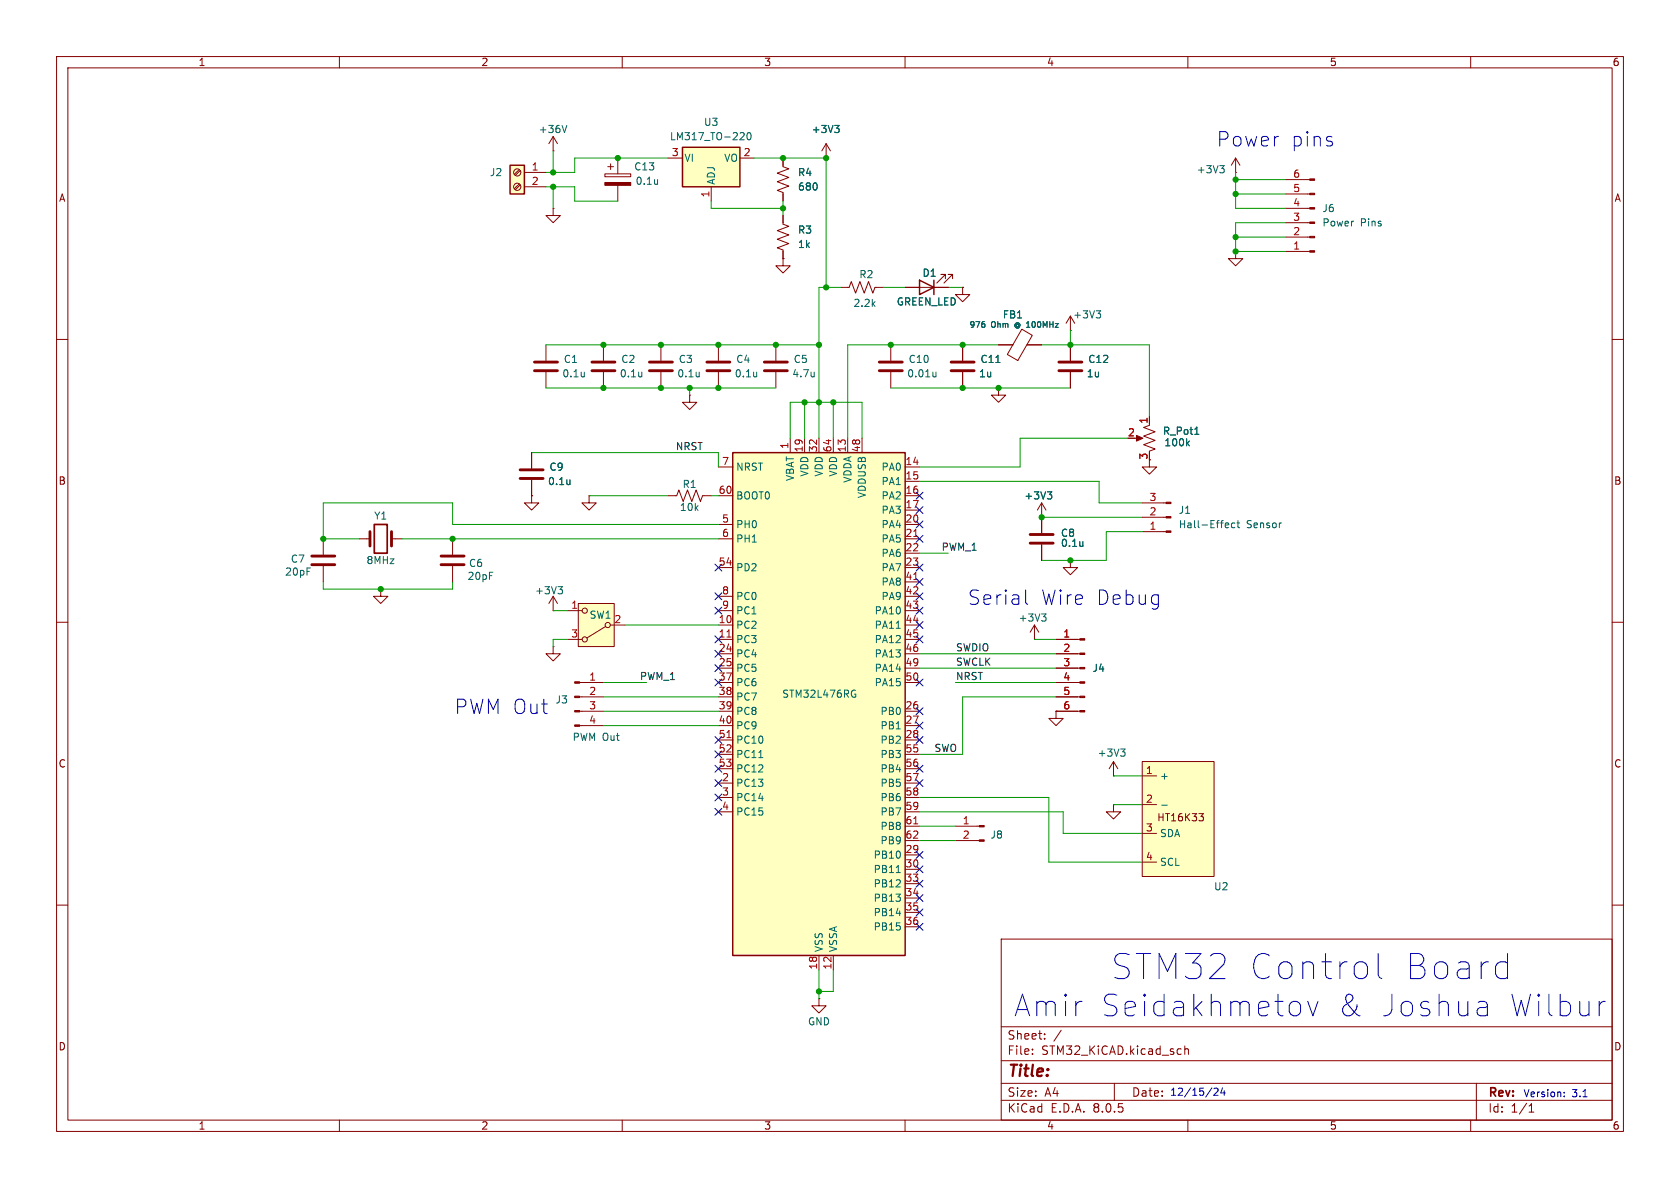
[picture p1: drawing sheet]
<svg xmlns="http://www.w3.org/2000/svg" width="297mm" height="210mm" viewBox="0 0 297 210" stroke-linecap="round" stroke-linejoin="round" font-family="sans-serif">
<g fill="none" stroke="#840000" stroke-width=".18">
<path d="M10 10h277v190h-277zM12 12h273v186h-273zM60 10v2M110 10v2M160 10v2M210 10v2M260 10v2M10 60h2M285 60h2M10 110h2M285 110h2M10 160h2"/>
<path d="M285 160h2M177 166h108v32h-108zM60 198v2M110 198v2M160 198v2M177 194.5h108M177 191.5h108M177 187.5h108M177 181.5h108M182.5 186.3v.1M182.5 185.5v.1M184.7 183.6v.1"/>
<path d="M184.7 182.8v.1M187.6 182.1l-1.3 2M197 191.5v3M208.7 185.4l.1 .1M208.8 186.3l-.1 .1M209.5 184.9v1.5M209.5 185.5l.2-.1 .3 .1 .1 .9M210 198v2M260 198v2M261 191.5v6.5M270.3 196.6h.9M270.3 195.5l.4-.4v1.5"/>
</g>
<path d="M90.2 29.2h2.5v5.1h-2.5z" fill="#ffffc2"/>
<path d="M90.2 29.2h2.5v5.1h-2.5z" fill="none" stroke="#840000" stroke-width=".25"/>
<g fill="none" stroke="#840000" stroke-width=".18">
<path d="M91.8 32.5l-.9 .9M91.8 30l-.9 .8M92 32.7l-.9 .8M92 30.1l-.9 .9M92.7 30.5h3.8M92.7 33h3.8M148.6 50.8h1.5l.4-1 .8 2 .7-2 .8 2 .7-2 .8 2 .4-1h1.5M170.2 50.8v1.3h-1.3l1.3 1.2 1.2-1.2h-1.2M170.2 50.8h.1M157.5 61v2.8M157.5 65.8v2.8M170.2 61v2.8"/>
<path d="M170.2 65.8v2.8M57.1 95.3v2.7M63.5 95.3h1.9M69.2 95.3h1.9M80 95.3v2.7M94 87.6v1.3h1.2l-1.2 1.3-1.3-1.3h1.3M94 87.6h.1M94 80v2.8M94 84.8v2.8M104.1 87.6v1.3h1.3l-1.3 1.3-1.2-1.3h1.2M104.1 87.6h.1M57.1 100.1v2.8"/>
<path d="M67.3 104.1v1.3h1.3l-1.3 1.3-1.3-1.3h1.3M67.3 104.1h.1M80 100.1v2.8M97.8 108h.1M97.8 114.3v1.3h1.3l-1.3 1.2-1.3-1.2h1.3M97.8 114.3h.1M97.8 105.4l-.8 1.3M97.8 105.4v2.6M97.8 105.4l.8 1.3M182.9 113h.1M182.9 110.5l-.8 1.3M182.9 110.5v2.5"/>
<path d="M182.9 110.5l.7 1.3M102.5 128.3h4.2M102.5 125.7h4.2M102.5 123.2h4.2M102.5 120.7h4.2M168.9 148.6h4.2M168.9 146.1h4.2"/>
<circle cx="91.4" cy="33" r=".63"/>
<circle cx="91.4" cy="30.5" r=".63"/>
</g>
<path d="M155.4 65.5h4.1M155.4 64h4.1M168.1 65.5h4.1M168.1 64h4.1M55.1 99.8h4.1M55.1 98.3h4.1M65.4 94v2.5M69.2 94v2.5M78 99.8h4M78 98.3h4M91.9 84.6h4.1M91.9 83.1h4.1" fill="none" stroke="#840000" stroke-width=".51"/>
<path d="M165.5 65.8v.8M165.5 66.5l-.4 .1M176.1 64.1h.7M100.8 84.8v.9M100.8 85.5l-.1 .1M98.7 103.7h.7l-.4 .5M99.2 104.2l.2 .2v.3l-.2 .3M184.1 108.5h.8l-.4 .5M184.7 109l.2 .3v.3l-.2 .2" fill="none" stroke="#006464" stroke-width=".18"/>
<g fill="#840000" stroke="#840000" stroke-width=".18">
<path d="M173.1 148.5h.9v.2h-.9z"/>
<path d="M173.1 145.9h.9v.3h-.9z"/>
<path d="M101.6 128.1h.9v.3h-.9z"/>
<path d="M101.6 125.6h.9v.3h-.9z"/>
<path d="M101.6 123.1h.9v.2h-.9z"/>
<path d="M101.6 120.5h.9v.3h-.9z"/>
</g>
<path d="M66.2 92.7h2.3v5.1h-2.3z" fill="none" stroke="#840000" stroke-width=".3"/>
<path d="M102.2 106.7h6.4v7.6h-6.4z" fill="#ffffc2"/>
<g fill="none" stroke="#840000" stroke-width=".18">
<path d="M218.4 30.5h.1M218.4 27.9l-.7 1.3M218.4 27.9v2.6M218.4 27.9l.8 1.3M180.6 58.2l1.9 1.1-2.6 4.4-1.8-1zM189.2 58.4h.1M189.2 55.9l-.7 1.3M189.2 55.9v2.5M189.2 55.9l.8 1.3M176.5 68.6v1.3h1.3l-1.3 1.2-1.2-1.2h1.2M176.5 68.6h.1M176.5 61h2.6"/>
<path d="M181.6 61h2.5M201.9 88.9h4.2M201.9 91.4h4.2M201.9 94h4.2M100.3 108h2.6M100.3 113h2.6M102.2 106.7h6.4v7.6h-6.4zM107.1 110.7l-3.3 2.1M107.9 110.5h2.6M186.7 113h4.2M186.7 118.1h4.2M186.7 115.6h4.2"/>
<path d="M186.7 125.7v1.3h1.3l-1.3 1.3-1.3-1.3h1.3M186.7 125.7h.1M186.7 125.7h4.2M186.7 123.2h4.2M186.7 120.7h4.2"/>
<circle cx="103.4" cy="108" r=".46"/>
<circle cx="103.4" cy="113" r=".46"/>
<circle cx="107.4" cy="110.5" r=".46"/>
</g>
<g fill="#840000" stroke="#840000" stroke-width=".18">
<path d="M206.1 88.8h.9v.2h-.9z"/>
<path d="M206.1 91.3h.9v.3h-.9z"/>
<path d="M206.1 93.9h.9v.2h-.9z"/>
<path d="M190.9 125.6h.9v.3h-.9z"/>
<path d="M190.9 123.1h.9v.2h-.9z"/>
<path d="M190.9 120.5h.9v.3h-.9z"/>
<path d="M190.9 118h.9v.2h-.9z"/>
<path d="M190.9 115.4h.9v.3h-.9z"/>
<path d="M190.9 112.9h.9v.3h-.9z"/>
</g>
<path d="M215.6 29.3h.8l-.4 .5M216.2 29.8l.2 .2v.3l-.2 .3M174.1 57.3v.5M193.8 54.9h.8l-.4 .5M194.3 55.4l.3 .3v.3l-.3 .2M216.8 92.4l.4 .1v.2l-.6 .2M217.2 93.2l-.4 .1M218.3 92.5l-.4-.1-.2 .3 .1 .5h.5M218.7 92.4h.5M218.9 92v1.1l.3 .2" fill="none" stroke="#006464" stroke-width=".18"/>
<path d="M129.5 80h30.5v88.9h-30.5z" fill="#ffffc2"/>
<path d="M129.5 80h30.5v88.9h-30.5z" fill="none" stroke="#840000" stroke-width=".25"/>
<g fill="none" stroke="#840000" stroke-width=".18">
<path d="M97.8 26.7h.1M97.8 36.8v1.3h-1.3l1.3 1.3 1.3-1.3h-1.3M97.8 36.8h.1M97.8 24.1l-.8 1.3M97.8 24.1v2.6M97.8 24.1l.8 1.3M106.9 30.7h4.6v.5h-4.6zM107.4 29.5h1.1M107.9 29v1M109.2 27.9v2.8M109.2 32.8v2.8M138.4 38.1v1.5l1 .4-2 .8 2 .7-2 .8 2 .8-2 .7 1 .4v1.5"/>
<path d="M138.4 27.9v1.6l1 .3-2 .8 2 .8-2 .7 2 .8-2 .8 1 .3v1.6M146 27.9h.1M146 25.4l-.7 1.3M146 25.4v2.5M146 25.4l.8 1.3M227.3 31.8h4.2M227.3 34.3h4.2M227.3 36.8h4.2M227.3 39.4h4.2M138.4 45.7v1.3h1.3l-1.3 1.3-1.2-1.3h1.2M138.4 45.7h.1M218.4 44.5v1.2h1.3l-1.3 1.3-1.2-1.3h1.2"/>
<path d="M218.4 44.5h.1M227.3 41.9h4.2M227.3 44.5h4.2M96.5 61v2.8M96.5 65.8v2.8M106.7 61v2.8M106.7 65.8v2.8M116.8 61v2.8M116.8 65.8v2.8M121.9 69.9v1.2h1.3l-1.3 1.3-1.3-1.3h1.3M121.9 69.9h.1M127 61v2.8"/>
<path d="M127 65.8v2.8M137.2 61v2.8M137.2 65.8v2.8M139.7 77.5v2.5M142.2 77.5v2.5M144.8 77.5v2.5M147.3 77.5v2.5M149.9 77.5v2.5M152.4 77.5v2.5M189.2 61v2.8M189.2 65.8v2.8M200.7 77.5h1"/>
<path d="M203.2 75.2l-1 .4 2 .7-2 .8 2 .8-2 .7 2 .8-1 .4v.2M203.2 73.7v1.2M118.1 87.6h1.5l.4-1 .8 2 .7-2 .8 2 .8-2 .7 2 .4-1h1.5M127 82.6h2.5M127 87.6h2.5M127 92.7h2.5M127 95.3h2.5M160 82.6h2.6M160 85.1h2.6M160 87.6h2.6M160 90.2h2.6M160 92.7h2.6"/>
<path d="M160 95.3h2.6M160 97.8h2.6M184.1 91.4h.1M184.1 88.9l-.7 1.3M184.1 88.9v5.3M184.1 96.3v2.8M184.1 88.9l.8 1.3M203.2 81.3v1.3h1.3l-1.3 1.2-1.3-1.2h1.3M127 110.5h2.5M127 113h2.5M127 100.3h2.5M127 115.6h2.5"/>
<path d="M127 118.1h2.5M127 105.4h2.5M127 108h2.5M160 110.5h2.6M160 113h2.6M160 100.3h2.6M160 115.6h2.6M160 118.1h2.6M160 102.9h2.6M160 105.4h2.6M160 108h2.6M127 138.4h2.5"/>
<path d="M127 125.7h2.5M127 128.3h2.5M127 130.8h2.5M127 120.7h2.5M127 123.2h2.5M127 133.4h2.5M127 135.9h2.5M160 138.4h2.6M160 125.7h2.6M160 128.3h2.6M160 130.8h2.6M160 120.7h2.6"/>
<path d="M160 133.4h2.6M160 135.9h2.6M127 141h2.5M127 143.5h2.5M160 151.1h2.6M160 141h2.6M160 153.7h2.6M160 156.2h2.6M160 158.8h2.6M160 143.5h2.6M160 146.1h2.6M160 148.6h2.6"/>
<path d="M144.8 176.5v1.3h1.2l-1.2 1.3-1.3-1.3h1.3M144.8 176.5h.1M144.8 168.9v2.6M147.3 168.9v2.6M160 161.3h2.6M160 163.8h2.6"/>
</g>
<path d="M161.5 94.8h.8M128.5 112.6h.7M161.5 102.5h.8M128.5 130.4h.7M161.5 145.6h.8" fill="none" stroke="#a90000" stroke-width=".18"/>
<g fill="none" stroke="#006464" stroke-width=".18">
<path d="M100.2 22.2l-.4 1.2M116.2 31.7v.9M116.2 32.5h.1M147.6 22.2h.7l-.4 .5M148.1 22.7l.2 .2v.3l-.2 .2M103.3 65.8v.8M103.3 66.5l-.1 .1M113.5 65.8v.8M113.5 66.5l-.1 .1M123.6 65.8v.8M123.6 66.5v.1M133.8 65.8v.8"/>
<path d="M133.8 66.5l-.1 .1M143.9 65.8v.8M143.9 66.5v.1M209.9 78.3l.4 .5M210.3 78l-.5 .4M211.2 76.8h.7M185.2 86.9h.7l-.4 .5M185.7 87.4l.2 .3v.3l-.2 .2M191.4 95.7v.9M191.4 96.5h.1M158.4 111.1h.8M134.1 133.9h.8"/>
<path d="M150.9 122l.3 .1M151 122.7h.3v.4l-.4 .2M158.4 154.2h.8"/>
</g>
<g fill="none" stroke="#840000" stroke-width=".51">
<path d="M94.5 65.5h4.1M94.5 64h4.1M104.6 65.5h4.1M104.6 64h4.1M114.8 65.5h4.1M114.8 64h4.1M125 65.5h4M125 64h4M135.1 65.5h4.1M135.1 64h4.1M187.2 65.5h4.1M187.2 64h4.1"/>
<path d="M182.1 96h4.1M182.1 94.5h4.1"/>
</g>
<g fill="#840000" stroke="#840000" stroke-width=".18">
<path d="M231.5 31.6h.9v.3h-.9z"/>
<path d="M231.5 34.2h.9v.2h-.9z"/>
<path d="M231.5 36.7h.9v.3h-.9z"/>
<path d="M231.5 39.2h.9v.3h-.9z"/>
<path d="M231.5 41.8h.9v.2h-.9z"/>
<path d="M231.5 44.3h.9v.3h-.9z"/>
<path d="M106.9 32.3h4.6v.5h-4.6z"/>
<path d="M200.9 77l1.2 .5-1.2 .5z"/>
</g>
<path d="M120.6 26h10.2v7h-10.2z" fill="#ffffc2"/>
<path d="M120.6 26h10.2v7h-10.2zM162.6 49.5l2.5 1.3-2.5 1.3zM165.1 49.5v2.6" fill="none" stroke="#840000" stroke-width=".25"/>
<path d="M118.1 27.9h2.5M125.7 33v2.6M130.8 27.9h2.5M160 50.8h7.6M167.1 49.3v-.8h-.7h.7l-1.5 1.5M168.4 49.3v-.8h-.8h.8l-1.5 1.5M189.2 99.1v1.2h1.3l-1.3 1.3-1.2-1.3h1.2M189.2 99.1h.1M196.8 137.2h.1M196.8 134.6l-.7 1.3M196.8 134.6v2.6M196.8 134.6l.8 1.3" fill="none" stroke="#840000" stroke-width=".18"/>
<path d="M131 23.4l.4 .1 .2 .3-.8 .9h.8M132.2 23.6l.2-.2a.68 .68 0 0 1 .4 .7 .68 .68 0 0 1-.4 .6l-.2-.1-.2-.4zM198.1 132.4h.8l-.4 .5M198.7 132.9l.2 .2v.3l-.2 .3" fill="none" stroke="#006464" stroke-width=".18"/>
<path d="M201.9 134.6h12.7v20.3h-12.7z" fill="#ffffc2"/>
<g fill="none" stroke="#840000" stroke-width=".18">
<path d="M138.4 27.9v1.3M138.4 34.3v1.3M138.4 38.1v1.3M146 27.9h.1M138.4 45.7h.1M138.4 44.5v1.2M160 50.8h2.6M165.1 50.8h2.5M170.2 50.8h.1M170.2 61v2.8M170.2 65.8v2.8M176.5 68.6h.1"/>
<path d="M176.5 61h2.6M181.6 61h2.5M189.2 61v2.8M189.2 65.8v2.8M203.2 73.7v1.2M94 87.6h.1M94 80v2.8M94 84.8v2.8M184.1 91.4h.1M184.1 91.4v2.8M184.1 96.3v2.8M189.2 99.1h.1"/>
<path d="M186.7 113h3.8M186.7 115.6h3.8M186.7 118.1h3.8M186.7 125.7h.1M186.7 120.7h3.8M186.7 123.2h3.8M186.7 125.7h3.8M201.9 134.6h12.7v20.3h-12.7zM201.9 137.2h2.6M196.8 142.2v1.3h1.3l-1.3 1.3-1.2-1.3h1.2M196.8 142.2h.1M201.9 142.2h2.6"/>
<path d="M201.9 147.3h2.6M201.9 152.4h2.6M212 143.8h.7l-.4 .5 .4 .1v.5l-.2 .2h-.4"/>
</g>
<g fill="none" stroke="#006464" stroke-width=".18">
<path d="M147.6 22.2h.7l-.4 .5M148.1 22.7l.2 .2v.3l-.2 .2M174.1 57.3v.5M176.1 64.1h.7M209.9 78.3l.4 .5M210.3 78l-.5 .4M211.2 76.8h.7M100.8 84.8v.9M100.8 85.5l-.1 .1M185.2 86.9h.7l-.4 .5M185.7 87.4l.2 .3v.3l-.2 .2M191.4 95.7v.9"/>
<path d="M191.4 96.5h.1M205.4 142.3h.9"/>
</g>
<g fill="none" stroke="#0000c2" stroke-width=".18">
<path d="M181.3 104.3v2.2l.4 .3M229.7 177.4l.2 .3v1.1l-.2 .4M231.2 177l.9 2.6 .9-2.6M243.6 168.5v3.9l.3 .4 .4 .2M261.7 177h.7l.4 .2 .1 .4v2M262.9 179.4l-.3 .2h-.9M262.9 177.9l-.3 .2h-.9M265.2 170h.9l.4 .2M266.5 168.5v4.5M266.5 172.8l-.4 .2h-.9M282.7 177v2.6M283.8 177a.97 .97 0 0 0-1.1 .7"/>
<path d="M214.3 192.3l-1.1 1.6M214.6 192.5l.5-.1 .2 .3-.7 .9h.7M216.1 192.3l-.3 .9h.8M216.4 192.8v.8M276.5 193.8v.1M276.5 193.1v.1"/>
</g>
<g fill="none" stroke="#009600" stroke-width=".18">
<path d="M96.5 33h5.1v2.6h7.6M97.8 26.7v3.8M97.8 33v3.8M118.1 27.9h-16.5v2.6h-5.1M125.7 35.6v1.2h12.7M133.3 27.9h12.7v22.9M138.4 35.6v2.5M218.4 30.5v6.3h8.9M218.4 34.3h8.9M218.4 31.8h8.9M227.3 39.4h-8.9v5.1h8.9M148.6 50.8h-3.8v26.7"/>
<path d="M156.2 50.8h3.8M167.6 50.8h2.6M189.2 58.4v2.6M218.4 41.9h8.9M96.5 61h48.3M96.5 68.6h40.7M121.9 68.6v1.3M139.7 77.5v-6.4h12.7v6.4M142.2 71.1v6.4M147.3 71.1v6.4M157.5 68.6h31.7M176.5 61h-26.6v16.5"/>
<path d="M184.1 61h19.1v12.7M199.4 77.5h-19.1v5.1h-17.7M71.1 95.3h55.9M94 80h33v2.6M104.1 87.6h14M125.7 87.6h1.3M127 92.7h-47v-3.8h-22.9v6.4h6.4M162.6 85.1h31.7v3.8h7.6M162.6 97.8h5M184.1 91.4h17.8M201.9 94h-6.3v5.1h-11.5M57.1 102.9v1.2h22.9v-1.2"/>
<path d="M97.8 108h2.5M100.3 113h-2.5v1.3M110.5 110.5h16.5M162.6 115.6h24.1M162.6 118.1h24.1M182.9 113h3.8M106.7 125.7h20.3M106.7 120.7h7.6M106.7 123.2h20.3M106.7 128.3h20.3M168.9 120.7h17.8M186.7 123.2h-16.5v10.2h-7.6"/>
<path d="M196.8 137.2h5.1M162.6 143.5h25.4v3.8h13.9M162.6 141h22.8v11.4h16.5M162.6 148.6h6.3M162.6 146.1h6.3M196.8 142.2h5.1M144.8 171.5v5M147.3 171.5v3.8h-2.5"/>
</g>
<g fill="none" stroke="#000084" stroke-width=".18">
<path d="M126.4 99.7l1.2 1.2M127.6 99.7l-1.2 1.2M162 87l1.2 1.2M162 89.6l1.2 1.2M162 99.7l1.2 1.2M162 94.6l1.2 1.3M162 92.1l1.2 1.2M163.2 99.7l-1.2 1.2M163.2 87l-1.2 1.2M163.2 89.6l-1.2 1.2M163.2 94.6l-1.2 1.3M163.2 92.1l-1.2 1.2"/>
<path d="M126.4 112.4l1.2 1.2M126.4 104.8l1.2 1.2M126.4 115l1.2 1.2M126.4 107.3l1.2 1.3M126.4 117.5l1.2 1.2M127.6 112.4l-1.2 1.2M127.6 104.8l-1.2 1.2M127.6 115l-1.2 1.2M127.6 107.3l-1.2 1.3M127.6 117.5l-1.2 1.2M162 109.9l1.2 1.2M162 102.3l1.2 1.2"/>
<path d="M162 107.3l1.2 1.3M162 104.8l1.2 1.2M162 112.4l1.2 1.2M163.2 109.9l-1.2 1.2M163.2 102.3l-1.2 1.2M163.2 107.3l-1.2 1.3M163.2 104.8l-1.2 1.2M163.2 112.4l-1.2 1.2M126.4 120l1.2 1.3M126.4 135.3l1.2 1.2M126.4 132.7l1.2 1.3M126.4 137.8l1.2 1.2"/>
<path d="M126.4 130.2l1.2 1.2M127.6 120l-1.2 1.3M127.6 135.3l-1.2 1.2M127.6 132.7l-1.2 1.3M127.6 137.8l-1.2 1.2M127.6 130.2l-1.2 1.2M162 127.7l1.2 1.2M162 120l1.2 1.3M162 135.3l1.2 1.2M162 137.8l1.2 1.2M162 125.1l1.2 1.2M162 130.2l1.2 1.2"/>
<path d="M163.2 127.7l-1.2 1.2M163.2 120l-1.2 1.3M163.2 135.3l-1.2 1.2M163.2 137.8l-1.2 1.2M163.2 125.1l-1.2 1.2M163.2 130.2l-1.2 1.2M126.4 142.9l1.2 1.2M126.4 140.4l1.2 1.2M127.6 142.9l-1.2 1.2M127.6 140.4l-1.2 1.2M162 155.6l1.2 1.2M162 153.1l1.2 1.2"/>
<path d="M162 150.5l1.2 1.2M162 158.1l1.2 1.3M163.2 155.6l-1.2 1.2M163.2 153.1l-1.2 1.2M163.2 150.5l-1.2 1.2M163.2 158.1l-1.2 1.3M162 163.2l1.2 1.2M162 160.7l1.2 1.2M163.2 163.2l-1.2 1.2M163.2 160.7l-1.2 1.2"/>
</g>
<g fill="#009600" stroke="#009600" stroke-width=".18">
<circle cx="144.8" cy="175.3" r=".46"/>
<circle cx="97.8" cy="33" r=".46"/>
<circle cx="106.7" cy="68.6" r=".46"/>
<circle cx="121.9" cy="68.6" r=".46"/>
<circle cx="138.4" cy="36.8" r=".46"/>
<circle cx="138.4" cy="27.9" r=".46"/>
<circle cx="97.8" cy="30.5" r=".46"/>
<circle cx="109.2" cy="27.9" r=".46"/>
<circle cx="146" cy="50.8" r=".46"/>
<circle cx="146" cy="27.9" r=".46"/>
<circle cx="144.8" cy="61" r=".46"/>
<circle cx="137.2" cy="61" r=".46"/>
<circle cx="116.8" cy="61" r=".46"/>
<circle cx="116.8" cy="68.6" r=".46"/>
<circle cx="127" cy="61" r=".46"/>
<circle cx="127" cy="68.6" r=".46"/>
<circle cx="142.2" cy="71.1" r=".46"/>
<circle cx="106.7" cy="61" r=".46"/>
<circle cx="218.4" cy="34.3" r=".46"/>
<circle cx="218.4" cy="41.9" r=".46"/>
<circle cx="218.4" cy="44.5" r=".46"/>
<circle cx="218.4" cy="31.8" r=".46"/>
<circle cx="189.2" cy="61" r=".46"/>
<circle cx="80" cy="95.3" r=".46"/>
<circle cx="57.1" cy="95.3" r=".46"/>
<circle cx="67.3" cy="104.1" r=".46"/>
<circle cx="144.8" cy="71.1" r=".46"/>
<circle cx="170.2" cy="68.6" r=".46"/>
<circle cx="176.5" cy="68.6" r=".46"/>
<circle cx="157.5" cy="61" r=".46"/>
<circle cx="147.3" cy="71.1" r=".46"/>
<circle cx="170.2" cy="61" r=".46"/>
<circle cx="184.1" cy="91.4" r=".46"/>
<circle cx="189.2" cy="99.1" r=".46"/>
</g>
<g font-size="6.2" fill="#0000c2">
<text x="196.5" y="173.4">STM32 Control</text>
<text x="247.7" y="173.4">Board</text>
</g>
<g font-size="5.3" fill="#0000c2">
<text x="179.3" y="179.9">Amir</text>
<text x="194.4" y="179.9">Seidakhmetov</text>
<text x="236" y="179.9">&amp;</text>
<text x="243.3" y="179.9">Joshua</text>
<text x="265.7" y="179.9">Wilbur</text>
</g>
<g font-size="3.5" fill="#0000c2">
<text x="215.1" y="26.1">Power</text>
<text x="228.2" y="26.1">pins</text>
<text x="171.1" y="107.2">Serial</text>
<text x="184" y="107.2">Wire</text>
<text x="193.7" y="107.2">Debug</text>
<text x="80.3" y="126.5">PWM Out</text>
</g>
<text font-size="2.8" fill="#840000" x="178" y="190.9">Title:</text>
<g font-size="2.1" fill="#840000">
<text x="178" y="184">Sheet:</text>
<text x="178" y="186.7">File:</text>
<text x="184.1" y="186.7">STM32_KiCAD.kicad_sch</text>
<text x="178" y="196.9">KiCad</text>
<text x="178" y="194.1">Size:</text>
<text x="184.7" y="194.1">A4</text>
<text x="185.7" y="196.9">E.D.A.</text>
<text x="193.3" y="196.9">8.0.5</text>
<text x="200" y="194.1">Date:</text>
<text x="263" y="194.3">Rev:</text>
<text x="263" y="196.9">Id:</text>
<text x="267.1" y="196.9">1/1</text>
</g>
<g font-size="1.8" fill="#840000">
<text x="35" y="11.9">1</text>
<text x="85" y="11.9">2</text>
<text x="135" y="11.9">3</text>
<text x="185" y="11.9">4</text>
<text x="235" y="11.9">5</text>
<text x="285" y="11.9">6</text>
<text x="10.3" y="35.9">A</text>
<text x="285.3" y="35.9">A</text>
<text x="10.3" y="85.9">B</text>
<text x="285.3" y="85.9">B</text>
<text x="10.3" y="135.9">C</text>
<text x="285.3" y="135.9">C</text>
<text x="204.5" y="145.4">HT16K33</text>
<text x="10.3" y="185.9">D</text>
<text x="285.3" y="185.9">D</text>
<text x="35" y="199.9">1</text>
<text x="85" y="199.9">2</text>
<text x="135" y="199.9">3</text>
<text x="185" y="199.9">4</text>
<text x="235" y="199.9">5</text>
<text x="285" y="199.9">6</text>
</g>
<g font-size="1.8" fill="#006464">
<text x="95.1" y="23.7">+36V</text>
<text x="124.4" y="22.5">U3</text>
<text x="143.4" y="23.7">+3V3</text>
<text x="118.3" y="25">LM317_TO-220</text>
<text x="120.9" y="28.8">VI</text>
<text x="127.9" y="28.8">VO</text>
<text x="86.5" y="31.3">J2</text>
<text x="112" y="30.3">C13</text>
<text x="112.3" y="32.9">0.1u</text>
<text x="126.6" y="32.8" transform="rotate(-90 126.6 32.8)">ADJ</text>
<text x="141" y="31.3">R4</text>
<text x="141" y="33.9">680</text>
<text x="211.5" y="30.8">+3V3</text>
<text x="141" y="41.5">R3</text>
<text x="233.7" y="37.7">J6</text>
<text x="233.7" y="40.2">Power</text>
<text x="240.5" y="40.2">Pins</text>
<text x="141" y="44">1k</text>
<text x="151.8" y="49.4">R2</text>
<text x="163" y="49.1">D1</text>
<text x="150.8" y="54.5">2.2k</text>
<text x="158.4" y="54.2">GREEN_LED</text>
<text x="177.2" y="56.5">FB1</text>
<text x="189.6" y="56.5">+3V3</text>
<text x="99.6" y="64.4">C1</text>
<text x="109.7" y="64.4">C2</text>
<text x="119.9" y="64.4">C3</text>
<text x="130.1" y="64.4">C4</text>
<text x="140.2" y="64.4">C5</text>
<text x="160.5" y="64.4">C10</text>
<text x="173.2" y="64.4">C11</text>
<text x="192.3" y="64.4">C12</text>
<text x="99.3" y="66.9">0.1u</text>
<text x="109.5" y="66.9">0.1u</text>
<text x="119.6" y="66.9">0.1u</text>
<text x="129.8" y="66.9">0.1u</text>
<text x="140" y="66.9">4.7u</text>
<text x="160.3" y="66.9">0.01u</text>
<text x="173" y="66.9">1u</text>
<text x="192" y="66.9">1u</text>
<text x="205.5" y="77.1">R_Pot1</text>
<text x="97" y="83.4">C9</text>
<text x="130" y="83.4">NRST</text>
<text x="155.7" y="83.4">PA0</text>
<text x="205.7" y="79.1">100k</text>
<text x="96.8" y="86">0.1u</text>
<text x="120.6" y="86.5">R1</text>
<text x="130" y="88.5">BOOT0</text>
<text x="140.6" y="85.1" transform="rotate(-90 140.6 85.1)">VBAT</text>
<text x="143.1" y="84.3" transform="rotate(-90 143.1 84.3)">VDD</text>
<text x="145.6" y="84.3" transform="rotate(-90 145.6 84.3)">VDD</text>
<text x="148.2" y="84.3" transform="rotate(-90 148.2 84.3)">VDD</text>
<text x="150.7" y="85.4" transform="rotate(-90 150.7 85.4)">VDDA</text>
<text x="153.3" y="88.2" transform="rotate(-90 153.3 88.2)">VDDUSB</text>
<text x="155.7" y="86">PA1</text>
<text x="155.7" y="88.5">PA2</text>
<text x="181" y="88.5">+3V3</text>
<text x="66.1" y="92">Y1</text>
<text x="120.1" y="90.5">10k</text>
<text x="130" y="93.6">PH0</text>
<text x="155.7" y="91">PA3</text>
<text x="155.7" y="93.6">PA4</text>
<text x="187.5" y="95.1">C8</text>
<text x="208.3" y="91">J1</text>
<text x="208.3" y="93.6">Hall-Effect</text>
<text x="220.3" y="93.6">Sensor</text>
<text x="50.3" y="102">20pF</text>
<text x="51.3" y="99.7">C7</text>
<text x="64.7" y="99.9">8MHz</text>
<text x="82.8" y="100.4">C6</text>
<text x="130" y="101.2">PD2</text>
<text x="130" y="96.1">PH1</text>
<text x="155.7" y="96.1">PA5</text>
<text x="155.7" y="98.7">PA6</text>
<text x="155.7" y="101.2">PA7</text>
<text x="187.5" y="96.9">0.1u</text>
<text x="82.6" y="102.7">20pF</text>
<text x="94.5" y="105.3">+3V3</text>
<text x="130" y="106.3">PC0</text>
<text x="155.7" y="103.7">PA8</text>
<text x="155.7" y="106.3">PA9</text>
<text x="104.1" y="109.6">SW1</text>
<text x="130" y="111.4">PC2</text>
<text x="130" y="113.9">PC3</text>
<text x="130" y="108.8">PC1</text>
<text x="154.5" y="108.8">PA10</text>
<text x="154.5" y="111.4">PA11</text>
<text x="154.5" y="113.9">PA12</text>
<text x="180" y="110.1">+3V3</text>
<text x="130" y="116.4">PC4</text>
<text x="130" y="119">PC5</text>
<text x="154.5" y="116.4">PA13</text>
<text x="154.5" y="119">PA14</text>
<text x="193" y="119">J4</text>
<text x="98.1" y="124.6">J3</text>
<text x="130" y="121.5">PC6</text>
<text x="130" y="124.1">PC7</text>
<text x="138.2" y="123.5">STM32L476RG</text>
<text x="154.5" y="121.5">PA15</text>
<text x="101.1" y="131.2">PWM Out</text>
<text x="130" y="126.6">PC8</text>
<text x="130" y="129.1">PC9</text>
<text x="130" y="131.7">PC10</text>
<text x="155.6" y="126.6">PB0</text>
<text x="155.6" y="129.1">PB1</text>
<text x="155.6" y="131.7">PB2</text>
<text x="130" y="134.2">PC11</text>
<text x="130" y="136.8">PC12</text>
<text x="155.6" y="134.2">PB3</text>
<text x="155.6" y="136.8">PB4</text>
<text x="194" y="134">+3V3</text>
<text x="130" y="139.3">PC13</text>
<text x="130" y="141.8">PC14</text>
<text x="155.6" y="139.3">PB5</text>
<text x="155.6" y="141.8">PB6</text>
<text x="205" y="138">+</text>
<text x="130" y="144.4">PC15</text>
<text x="155.6" y="144.4">PB7</text>
<text x="155.6" y="146.9">PB8</text>
<text x="155.6" y="149.5">PB9</text>
<text x="175" y="148.4">J8</text>
<text x="205" y="148.2">SDA</text>
<text x="154.3" y="152">PB10</text>
<text x="154.3" y="154.5">PB11</text>
<text x="205" y="153.3">SCL</text>
<text x="154.3" y="157.1">PB12</text>
<text x="154.3" y="159.6">PB13</text>
<text x="214.5" y="157.6">U2</text>
<text x="154.3" y="162.2">PB14</text>
<text x="154.3" y="164.7">PB15</text>
<text x="145.6" y="168.4" transform="rotate(-90 145.6 168.4)">VSS</text>
<text x="148.2" y="168.4" transform="rotate(-90 148.2 168.4)">VSSA</text>
<text x="142.7" y="181.5">GND</text>
</g>
<g font-size="1.8" fill="#a90000">
<text x="118.7" y="27.7">3</text>
<text x="131.4" y="27.7">2</text>
<text x="93.9" y="30.2">1</text>
<text x="93.9" y="32.8">2</text>
<text x="125.5" y="35" transform="rotate(-90 125.5 35)">1</text>
<text x="228.5" y="34">5</text>
<text x="228.5" y="31.5">6</text>
<text x="228.5" y="41.7">2</text>
<text x="228.5" y="39.1">3</text>
<text x="228.5" y="36.6">4</text>
<text x="228.5" y="44.2">1</text>
<text x="199.3" y="77.2">2</text>
<text x="202.9" y="75" transform="rotate(-90 202.9 75)">1</text>
<text x="127.6" y="82.3">7</text>
<text x="139.4" y="79.4" transform="rotate(-90 139.4 79.4)">1</text>
<text x="142" y="80.1" transform="rotate(-90 142 80.1)">19</text>
<text x="144.5" y="80.1" transform="rotate(-90 144.5 80.1)">32</text>
<text x="147.1" y="80.1" transform="rotate(-90 147.1 80.1)">64</text>
<text x="149.6" y="80.1" transform="rotate(-90 149.6 80.1)">13</text>
<text x="152.1" y="80.1" transform="rotate(-90 152.1 80.1)">48</text>
<text x="160" y="82.3">14</text>
<text x="202.9" y="81.4" transform="rotate(-90 202.9 81.4)">3</text>
<text x="127" y="87.4">60</text>
<text x="160" y="84.8">15</text>
<text x="160" y="87.4">16</text>
<text x="160" y="89.9">17</text>
<text x="203.1" y="88.6">3</text>
<text x="127.6" y="92.5">5</text>
<text x="127.6" y="95">6</text>
<text x="160" y="92.5">20</text>
<text x="160" y="95">21</text>
<text x="203.1" y="93.7">1</text>
<text x="203.1" y="91.2">2</text>
<text x="127" y="100.1">54</text>
<text x="160" y="97.5">22</text>
<text x="160" y="100.1">23</text>
<text x="100.9" y="107.7">1</text>
<text x="127.6" y="105.2">8</text>
<text x="127.6" y="107.7">9</text>
<text x="160" y="102.6">41</text>
<text x="160" y="105.2">42</text>
<text x="160" y="107.7">43</text>
<text x="100.9" y="112.8">3</text>
<text x="108.5" y="110.2">2</text>
<text x="127" y="110.2">10</text>
<text x="127" y="112.8">11</text>
<text x="160" y="110.2">44</text>
<text x="160" y="112.8">45</text>
<text x="187.9" y="112.8">1</text>
<text x="127" y="115.3">24</text>
<text x="127" y="117.9">25</text>
<text x="160" y="115.3">46</text>
<text x="160" y="117.9">49</text>
<text x="187.9" y="115.3">2</text>
<text x="187.9" y="117.9">3</text>
<text x="104.1" y="120.4">1</text>
<text x="104.1" y="122.9">2</text>
<text x="104.1" y="125.5">3</text>
<text x="127" y="120.4">37</text>
<text x="127" y="122.9">38</text>
<text x="127" y="125.5">39</text>
<text x="160" y="125.5">26</text>
<text x="160" y="120.4">50</text>
<text x="187.9" y="120.4">4</text>
<text x="187.9" y="122.9">5</text>
<text x="187.9" y="125.5">6</text>
<text x="104.1" y="128">4</text>
<text x="127" y="128">40</text>
<text x="127" y="130.6">51</text>
<text x="160" y="128">27</text>
<text x="160" y="130.6">28</text>
<text x="127" y="133.1">52</text>
<text x="127" y="135.6">53</text>
<text x="160" y="133.1">55</text>
<text x="160" y="135.6">56</text>
<text x="202.5" y="136.9">1</text>
<text x="127.6" y="138.2">2</text>
<text x="127.6" y="140.7">3</text>
<text x="127.6" y="143.3">4</text>
<text x="160" y="138.2">57</text>
<text x="160" y="140.7">58</text>
<text x="160" y="143.3">59</text>
<text x="202.5" y="142">2</text>
<text x="160" y="145.8">61</text>
<text x="160" y="148.3">62</text>
<text x="170.1" y="145.8">1</text>
<text x="170.1" y="148.3">2</text>
<text x="202.5" y="147.1">3</text>
<text x="160" y="150.9">29</text>
<text x="160" y="153.4">30</text>
<text x="160" y="156">33</text>
<text x="202.5" y="152.1">4</text>
<text x="160" y="158.5">34</text>
<text x="160" y="161">35</text>
<text x="160" y="163.6">36</text>
<text x="144.5" y="171.5" transform="rotate(-90 144.5 171.5)">18</text>
<text x="147.1" y="171.5" transform="rotate(-90 147.1 171.5)">12</text>
</g>
<g font-size="1.8" fill="#0f0f0f">
<text x="119.4" y="79.7">NRST</text>
<text x="166.4" y="97.4">PWM_1</text>
<text x="168.9" y="115.2">SWDIO</text>
<text x="168.9" y="117.8">SWCLK</text>
<text x="113" y="120.3">PWM_1</text>
<text x="168.9" y="120.3">NRST</text>
<text x="165.1" y="133">SWO</text>
</g>
<g font-size="1.8" fill="#0000c2">
<text x="206.8" y="193.9">12/15/24</text>
<text x="269.2" y="194.2">Version:</text>
<text x="277.9" y="194.2">3.1</text>
</g>
<g font-size="1.4" fill="#006464">
<text x="171.3" y="58.1">976</text>
<text x="175.2" y="58.1">Ohm</text>
<text x="179.6" y="58.1">@ 100MHz</text>
</g>
</svg>
